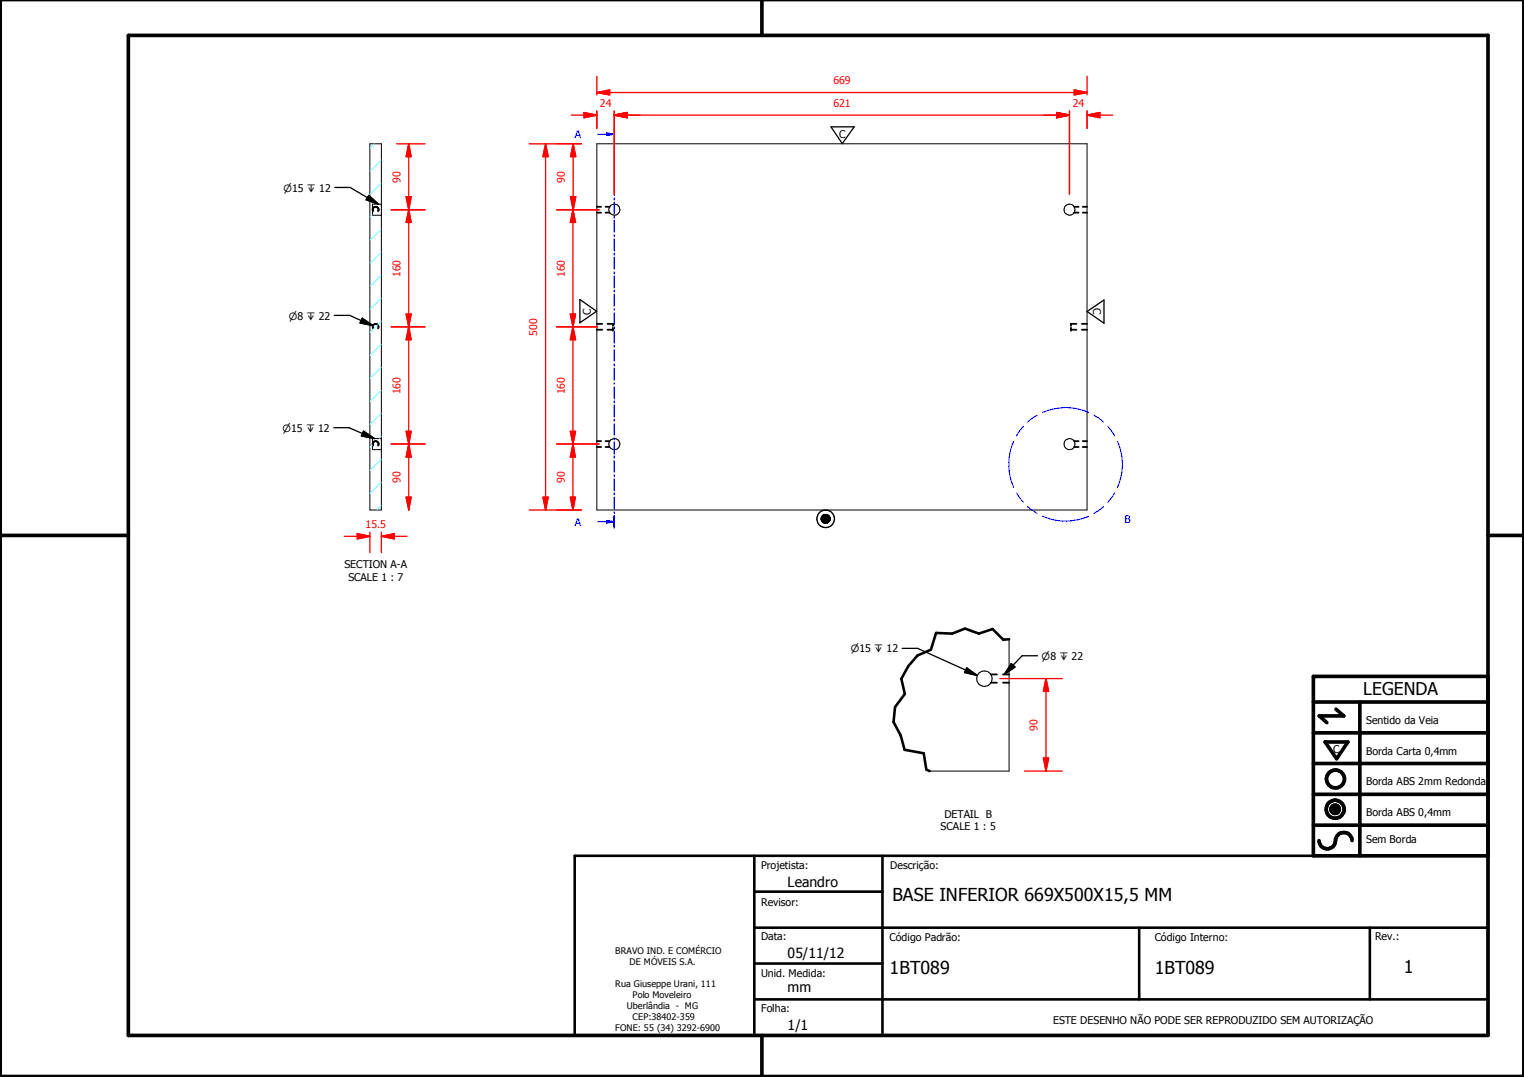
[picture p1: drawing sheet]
<svg xmlns="http://www.w3.org/2000/svg" width="297mm" height="210mm" viewBox="0 0 297 210" stroke-linecap="round" stroke-linejoin="round" font-family="sans-serif">
<g fill="none" stroke="#000" stroke-width=".35">
<path d="M72.7 41.1a.57 .57 0 0 1 .5-.8 .57 .57 0 0 1 .5 .8M116.3 40.3h.9M116.3 41.4h.9M118 40.3h.8M118 41.4h.8M209.4 40.3h.8M209.4 41.4h.8M211 40.3h.9M211 41.4h.9M72.7 64a.58 .58 0 0 1 .5-.9 .58 .58 0 0 1 .5 .9M116.3 63.1h1.1M116.3 64.3h1.1"/>
<path d="M118.4 63.1h1.1v.4M119.5 63.9v.4h-1.1M208.7 63.9v.4h1.1M209.8 63.1h-1.1v.4M210.9 63.1h1M210.9 64.3h1M72.7 86.8a.57 .57 0 0 1 .5-.8 .57 .57 0 0 1 .5 .8M116.3 86h.9M116.3 87.1h.9M118 86h.8M118 87.1h.8M209.4 86h.8"/>
<path d="M209.4 87.1h.8M211 86h.9M211 87.1h.9M193.1 131.4h1.2M193.1 133.1h1.2M195.5 131.4h1.2M195.5 133.1h1.2"/>
</g>
<g fill="#000">
<circle cx="119.5" cy="64.3" r=".18"/>
<circle cx="208.7" cy="64.3" r=".18"/>
</g>
<g fill="none" stroke="#000" stroke-width=".19">
<path d="M72.1 28h2.2v71.4h-2.2zM74.3 39.8h.1M74.3 39.8h-1.7v2.2h1.7M116.3 28h95.6v71.4h-95.6zM74.3 85.5h-1.7v2.1h1.7M160.1 100.9v.5zM160.1 100.9v.4zM160.1 100.9v.3zM160.1 101v.2zM160.1 100.8v.7zM160.1 100.8v.6zM160.2 100.7v.9z"/>
<path d="M160.2 100.7l-.1 .8zM160.2 100.6l.1-.1-.1 1.1zM160.2 100.6v1zM160.3 100.5v1.2zM160.4 100.5v-.1v1.4zM160.4 100.5v1.3zM160.4 100.4v1.4zM160.5 100.4v1.5zM160.6 100.4l.1-.1-.1 1.6zM160.6 100.4v1.5zM160.7 100.3v1.6zM160.8 100.3h.1l-.1 1.6z"/>
<path d="M160.8 100.3l-.1 1.6zM160.9 100.3v1.6zM160.9 100.3v1.6h-.1zM161 100.3l-.1 1.6zM161 100.3h.1l-.1 1.6zM161.1 100.3v1.6h-.1zM161.1 100.3v1.6zM161.2 100.3l-.1 1.6zM161.2 100.3v1.6zM161.2 100.4v1.5zM161.3 100.4l-.1 1.5zM161.3 100.4v1.5z"/>
<path d="M161.4 100.4l-.1 1.5zM161.4 100.4v1.4zM161.5 100.5l-.1 1.3zM161.5 100.5v1.3zM161.5 100.5v1.2zM161.6 100.6l-.1 1.1zM161.6 100.6v1zM161.6 100.7v.9zM161.7 100.8l-.1 .8zM161.7 100.8v.7zM161.7 100.9v.6zM161.7 100.9v.5z"/>
<path d="M161.8 100.9l-.1 .5zM161.8 100.9v.4zM161.8 101v.3zM161.8 101v.2zM196.7 124.6v25.7h-15.5M259.4 157.6l1.6 .1zM259.4 157.7l1.6 .1zM259.4 157.8l1.6 .1zM259.4 157.9h1.6v.1zM259.4 157.9l1.6 .1h-1.5zM259.4 157.6h1.6zM259.5 158h1.5z"/>
<path d="M259.5 158l1.4 .1zM259.5 157.5l1.5 .1zM259.5 158.1h1.4zM259.5 157.4l1.5 .1zM259.5 158.1l1.4 .1zM259.5 157.3l1.4 .1zM259.6 158.2h1.3zM259.6 158.2h1.2zM259.6 157.2l1.3 .1zM259.6 158.2l1.2 .1zM259.6 157.2h1.3zM259.7 158.3h1.1z"/>
<path d="M259.7 158.3l1 .1zM259.7 157.1l1.1 .1zM259.7 157.1h1.1zM259.8 158.4h.9zM259.8 158.4h.8zM259.8 157.1h1zM259.8 157.1h.9zM259.8 158.4l.8 .1zM259.8 157l.9 .1zM259.8 157h.8zM259.9 158.5h.7zM259.9 158.5h.6z"/>
<path d="M259.9 157h.7zM260 158.5h.5zM260 158.5h.4zM260 157h.6zM260.1 158.5h.3zM260.1 158.5h.2zM260.1 156.9l.4 .1zM260.1 156.9h.3zM260.1 156.9h.2z"/>
<circle cx="119.7" cy="40.9" r="1.08"/>
<circle cx="208.4" cy="40.9" r="1.08"/>
<circle cx="119.7" cy="86.6" r="1.09"/>
<circle cx="208.4" cy="86.6" r="1.08"/>
<circle cx="191.9" cy="132.3" r="1.49"/>
</g>
<path d="M196.7 124.6l-1.2 .1-2-2.1-2.7 .9-2.7-1-2.5 1-3.1-.1-1.1 3.2-2.6 1.2-1.8 2-1.3 2.5 .7 3-1.9 2.5-.3 2.9 1.4 2.6 .7 2.8 3.7 .7 .5 3.2 .7 .3M112 166.8h178v35h-178zM147 173.8h25M147 166.8v35M172 166.8v35M147 194.8h143M147 180.8h143M147 187.8h25M222 180.8v14M267 180.8v14" fill="none" stroke="#000" stroke-width=".51"/>
<g fill="#000">
<path d="M160.1 100.8v.6zM160.1 100.9v.5zM160.1 100.9v.4zM160.1 100.9v.3zM160.1 101v.2zM160.2 100.7l-.1 .8zM160.1 100.8v.7zM160.2 100.7v.9zM160.2 100.6l.1-.1-.1 1.1zM160.2 100.6v1zM160.3 100.5v1.2zM160.4 100.5v-.1v1.4z"/>
<path d="M160.4 100.5v1.3zM160.4 100.4v1.4zM160.5 100.4v1.5zM160.6 100.4l.1-.1-.1 1.6zM160.6 100.4v1.5zM160.7 100.3v1.6zM160.8 100.3h.1l-.1 1.6zM160.8 100.3l-.1 1.6zM160.9 100.3v1.6zM160.9 100.3v1.6h-.1zM161 100.3l-.1 1.6zM161 100.3h.1l-.1 1.6z"/>
<path d="M161.1 100.3v1.6h-.1zM161.1 100.3v1.6zM161.2 100.3l-.1 1.6zM161.2 100.3v1.6zM161.2 100.4v1.5zM161.3 100.4l-.1 1.5zM161.3 100.4v1.5zM161.4 100.4l-.1 1.5zM161.4 100.4v1.4zM161.5 100.5l-.1 1.3zM161.5 100.5v1.3zM161.5 100.5v1.2z"/>
<path d="M161.6 100.6l-.1 1.1zM161.6 100.6v1zM161.6 100.7v.9zM161.7 100.8l-.1 .8zM161.7 100.8v.7zM161.7 100.9v.6zM161.7 100.9v.5zM161.8 100.9l-.1 .5zM161.8 100.9v.4zM161.8 101v.3zM161.8 101v.2zM259.4 157.6h1.6z"/>
<path d="M259.5 157.5l1.5 .1zM259.5 157.4l1.5 .1zM259.5 157.3l1.4 .1zM259.6 157.2l1.3 .1zM259.6 157.2h1.3zM259.7 157.1l1.1 .1zM259.7 157.1h1.1zM259.8 157.1h1zM259.8 157.1h.9zM259.8 157l.9 .1zM259.8 157h.8zM259.9 157h.7z"/>
<path d="M260 157h.6zM260.1 156.9l.4 .1zM260.1 156.9h.3zM260.1 156.9h.2zM260.1 158.5h.2zM260 158.5h.4zM260.1 158.5h.3zM259.9 158.5h.6zM260 158.5h.5zM259.8 158.4l.8 .1zM259.9 158.5h.7zM259.8 158.4h.8z"/>
<path d="M259.7 158.3l1 .1zM259.8 158.4h.9zM259.6 158.2l1.2 .1zM259.7 158.3h1.1zM259.6 158.2h1.2zM259.5 158.1l1.4 .1zM259.6 158.2h1.3zM259.5 158l1.4 .1zM259.5 158.1h1.4zM259.4 157.9l1.6 .1h-1.5zM259.5 158h1.5zM259.4 157.6l1.6 .1z"/>
<path d="M259.4 157.7l1.6 .1zM259.4 157.8l1.6 .1zM259.4 157.9h1.6v.1z"/>
</g>
<g fill="none" stroke="#000" stroke-width=".71">
<path d="M148.5 0v6.9M297 -.1v209.9h-297v-209.9M25 6.9h265v194.9h-265zM0 104.4h25M290 104.4h7M256 136.8h34M260.4 138.2l1.5 1.3h-4.8l1.5 1.3M265 136.8v30M290 131.8h-34v35h34M256 154.8h34M256 148.8h34M256 142.8h34"/>
<path d="M258.3 144.6h4.4l-2.2 3.3zM256 160.8h34M257.1 163.8a1.62 1.62 0 0 0 1.8 1.6 1.62 1.62 0 0 0 1.4-1.9 1.63 1.63 0 0 1 1.7-1.2 1.63 1.63 0 0 1 1.5 1.5M148.5 201.8v8"/>
<circle cx="260.2" cy="157.7" r="1.76"/>
<circle cx="260.2" cy="157.7" r=".82"/>
<circle cx="260.3" cy="151.8" r="1.76"/>
</g>
<g fill="none" stroke="#00f" stroke-width=".19">
<path d="M118.2 26.2h1.5M119.7 25v2.4M119.7 27.7v.5M119.7 28.6v2.3M119.7 31.3v.5M119.7 32.2v2.3M119.7 34.9v.4M119.7 35.7v2.4M119.7 38.5v.5M119.7 39.4v2.3M119.7 42.1v.5M119.7 42.9v2.4"/>
<path d="M119.7 45.7v.4M119.7 46.5v2.4M119.7 49.3v.4M119.7 50.1v2.4M119.7 52.9v.5M119.7 53.7v2.4M119.7 56.5v.4M119.7 57.3v2.4M119.7 60.1v.4M119.7 60.9v2.4M119.7 63.7v.4M119.7 64.5v2.4"/>
<path d="M119.7 67.3v.4M119.7 68.1v2.4M119.7 70.9v.4M119.7 71.7v2.4M119.7 74.5v.4M119.7 75.3v2.4M119.7 78.1v.4M119.7 78.9v2.4M119.7 81.7v.4M119.7 82.5v2.4M119.7 85.3v.4M119.7 86.1v2.4"/>
<path d="M119.7 88.9v.4M119.7 89.7v2.4M119.7 92.5v.4M119.7 93.3v2.4M119.7 96.1v.4M119.7 96.9v2.4M119.7 99.7v.4M119.7 100.5v2.4"/>
</g>
<path d="M119.7 25v2.4M119.7 100.5v2.4" fill="none" stroke="#00f" stroke-width=".3"/>
<path d="M118.2 25.9l1.5 .3-1.5 .2z" fill="#00f"/>
<path d="M116.5 26.2h1.7M118.2 25.9l1.5 .3-1.5 .2zM118.2 101.7h1.5" fill="none" stroke="#00f" stroke-width=".19"/>
<path d="M118.2 101.4l1.5 .3-1.5 .2z" fill="#00f"/>
<g fill="none" stroke="#00f" stroke-width=".19">
<path d="M197.6 86a11.2 11.2 0 0 0 0 9M198.1 96l1.4 1.9M199.5 83.1l-1.4 1.9M200.3 98.7l1.8 1.4M202.1 80.9l-1.8 1.4M203.2 80.4a11.1 11.1 0 0 1 9 0M213.2 80.9l1.9 1.4M215.1 98.7l-1.9 1.4M215.9 83.1l1.4 1.9M217.3 96.1l-1.4 1.8M217.8 86a10.8 10.8 0 0 1 0 9M116.5 101.7h1.7"/>
<path d="M118.2 101.4l1.5 .3-1.5 .2zM203.2 100.6a11.1 11.1 0 0 0 9 0"/>
</g>
<g fill="none" stroke="#0ff" stroke-width=".19">
<path d="M73 28l-.9 .9M74.3 35.7l-2.2 2.2M74.3 31.2l-2.2 2.2M72.6 41.9l-.5 .5M74.3 58.1l-2.2 2.2M74.3 53.6l-2.2 2.2M74.3 49.1l-2.2 2.3M74.3 44.7l-2.2 2.2M74.3 76.1l-2.2 2.2M74.3 71.6l-2.2 2.2M74.3 67.1l-2.2 2.2M74.3 62.6l-2.2 2.2"/>
<path d="M72.6 86.7l-.5 .5M74.3 98.5l-.9 .9M74.3 94l-2.2 2.2M74.3 89.5l-2.2 2.2M74.3 85l-.4 .5M74.3 80.6l-2.2 2.2"/>
</g>
<path d="M113.8 22.4h2.5" fill="none" stroke="#f00" stroke-width=".25"/>
<path d="M113.8 21.9l2.5 .5-2.5 .5z" fill="#f00"/>
<path d="M113.8 21.9l2.5 .5-2.5 .5zM119.7 22.4h2.6" fill="none" stroke="#f00" stroke-width=".25"/>
<path d="M119.7 22.4l2.6-.5v1z" fill="#f00"/>
<path d="M111.3 22.4h2.5M116.3 21.6v3.4M119.7 22.4l2.6-.5v1zM119.7 22.4h5.1M119.7 21.6v16.2" fill="none" stroke="#f00" stroke-width=".25"/>
<path d="M119.7 22.4l2.6-.5v1z" fill="#f00"/>
<path d="M119.7 22.4l2.6-.5v1zM205.9 22.4h2.5" fill="none" stroke="#f00" stroke-width=".25"/>
<path d="M205.9 21.9l2.5 .5-2.5 .5z" fill="#f00"/>
<path d="M119.7 21.6v16.2M122.3 22.4h86.1M205.9 21.9l2.5 .5-2.5 .5zM208.4 21.6v16.2" fill="none" stroke="#f00" stroke-width=".25"/>
<path d="M205.9 21.9l2.5 .5-2.5 .5z" fill="#f00"/>
<path d="M205.9 21.9l2.5 .5-2.5 .5zM211.9 22.4h2.5" fill="none" stroke="#f00" stroke-width=".25"/>
<path d="M211.9 22.4l2.5-.5v1z" fill="#f00"/>
<path d="M116.3 18h2.5M203.5 22.4h2.4M208.4 21.6v16.2M211.9 22.4l2.5-.5v1zM211.9 21.6v3.4M214.4 22.4h2.5" fill="none" stroke="#f00" stroke-width=".25"/>
<path d="M116.3 18l2.5-.5v1z" fill="#f00"/>
<path d="M116.3 18l2.5-.5v1zM118.8 17.5l-2.5 .5M209.4 18h2.5" fill="none" stroke="#f00" stroke-width=".25"/>
<path d="M209.4 17.5l2.5 .5-2.5 .5z" fill="#f00"/>
<path d="M116.3 18l2.4 .5M116.3 14.9v3.6M118.8 18h90.6M118.8 17.5v1M209.4 17.5l2.5 .5-2.5 .5zM209.4 18.5v-1l2.5 .5-2.4 .5M211.9 14.9v3.6M111.7 28v2.5M116.3 21.6v3.4M211.9 21.6v3.4" fill="none" stroke="#f00" stroke-width=".25"/>
<g fill="none" stroke="#000" stroke-width=".25">
<path d="M162 24.7h4.5l-2.3 3.3zM113 58.4l3.3 2.3-3.3 2.2zM211.9 60.7l3.3-2.2v4.5z"/>
<circle cx="160.9" cy="101.1" r=".85"/>
<circle cx="160.9" cy="101.1" r="1.71"/>
</g>
<path d="M111.7 28l.5 2.5h-1z" fill="#f00"/>
<path d="M111.7 28l.5 2.5h-1zM111.7 38.4v2.5" fill="none" stroke="#f00" stroke-width=".25"/>
<path d="M111.2 38.4h1l-.5 2.5z" fill="#f00"/>
<path d="M108.5 28h4.8M111.2 38.4h1l-.5 2.5zM111.7 30.5v7.9M108.5 40.9h8.3M111.7 40.9v2.4" fill="none" stroke="#f00" stroke-width=".25"/>
<path d="M111.7 40.9l.5 2.4h-1z" fill="#f00"/>
<path d="M111.7 40.9l.5 2.4h-1zM111.7 61.2v2.5" fill="none" stroke="#f00" stroke-width=".25"/>
<path d="M111.2 61.2h1l-.5 2.5z" fill="#f00"/>
<path d="M108.5 40.9h8.3M111.7 43.3v17.9M108.5 63.7h8M111.2 61.2h1l-.5 2.5zM111.7 63.7v2.5" fill="none" stroke="#f00" stroke-width=".25"/>
<path d="M111.7 63.7l.5 2.5h-1z" fill="#f00"/>
<path d="M111.7 63.7l.5 2.5h-1zM111.7 84.1v2.4" fill="none" stroke="#f00" stroke-width=".25"/>
<path d="M111.2 84.1h1l-.5 2.4z" fill="#f00"/>
<path d="M108.5 63.7h8M111.7 66.2v17.9M108.5 86.5h8.3M111.2 84.1h1l-.5 2.4zM111.7 86.5v2.6" fill="none" stroke="#f00" stroke-width=".25"/>
<path d="M111.7 86.5l.4 2.6h-.9z" fill="#f00"/>
<path d="M111.7 86.5l.4 2.6h-.9zM111.7 96.9v2.5" fill="none" stroke="#f00" stroke-width=".25"/>
<path d="M111.2 96.9h.9l-.4 2.5z" fill="#f00"/>
<path d="M106.3 28v2.5M108.5 99.4h4.8M108.5 86.5h8.3M111.2 96.9h.9l-.4 2.5zM111.7 89.1v7.8" fill="none" stroke="#f00" stroke-width=".25"/>
<path d="M106.3 28l.5 2.5h-1z" fill="#f00"/>
<path d="M106.3 28l.5 2.5h-1zM106.3 96.9v2.5" fill="none" stroke="#f00" stroke-width=".25"/>
<path d="M105.8 96.9h1l-.5 2.5z" fill="#f00"/>
<path d="M103.2 28h10.1M106.3 30.5v66.4M103.2 99.4h10.1M105.8 96.9h1l-.5 2.5zM69.6 104.5h2.5" fill="none" stroke="#f00" stroke-width=".25"/>
<path d="M69.6 104l2.5 .5-2.5 .5z" fill="#f00"/>
<path d="M69.6 104l2.5 .5-2.5 .5zM74.3 104.5h2.5" fill="none" stroke="#f00" stroke-width=".25"/>
<path d="M74.3 104.5l2.5-.5v1z" fill="#f00"/>
<path d="M79.7 28v2.5M67.1 104.5h2.5M72.1 103.7v4M74.3 104.5l2.5-.5v1zM74.3 103.7v4M76.8 104.5h2.5" fill="none" stroke="#f00" stroke-width=".25"/>
<path d="M65.2 36.5h3l5.6 3.3M71.9 38.1l1.9 1.7-2.4-.9zM65.1 61.5h3.1l4.5 2M70.6 62l2.1 1.5-2.5-.6zM65.1 83.4h2.9l5 2.1M70.9 84l2.1 1.5-2.6-.5z" fill="none" stroke="#000" stroke-width=".25"/>
<path d="M71.9 38.1l1.9 1.7-2.4-.9zM70.6 62l2.1 1.5-2.5-.6zM70.9 84l2.1 1.5-2.6-.5z" fill="#000"/>
<path d="M79.7 28l.4 2.5h-.9z" fill="#f00"/>
<path d="M79.7 28l.4 2.5h-.9zM79.7 38.4v2.5" fill="none" stroke="#f00" stroke-width=".25"/>
<path d="M79.2 38.4h.9l-.4 2.5z" fill="#f00"/>
<path d="M77.3 28h5.5M79.2 38.4h.9l-.4 2.5zM79.7 30.5v7.9M76.2 40.9h6.6M79.7 40.9v2.4" fill="none" stroke="#f00" stroke-width=".25"/>
<path d="M79.7 40.9l.4 2.4h-.9z" fill="#f00"/>
<path d="M79.7 40.9l.4 2.4h-.9zM79.7 61.2v2.5" fill="none" stroke="#f00" stroke-width=".25"/>
<path d="M79.2 61.2h.9l-.4 2.5z" fill="#f00"/>
<path d="M76.2 40.9h6.6M79.7 43.3v17.9M76.2 63.7h6.6M79.2 61.2h.9l-.4 2.5zM79.7 63.7v2.5" fill="none" stroke="#f00" stroke-width=".25"/>
<path d="M79.7 63.7l.4 2.5h-.9z" fill="#f00"/>
<path d="M79.7 63.7l.4 2.5h-.9zM79.7 84.1v2.4" fill="none" stroke="#f00" stroke-width=".25"/>
<path d="M79.2 84.1h.9l-.4 2.4z" fill="#f00"/>
<path d="M76.2 63.7h6.6M79.7 66.2v17.9M76.2 86.5h6.6M79.2 84.1h.9l-.4 2.4zM79.7 86.5v2.6" fill="none" stroke="#f00" stroke-width=".25"/>
<path d="M79.7 86.5l.4 2.6h-.9z" fill="#f00"/>
<path d="M79.7 86.5l.4 2.6h-.9zM79.7 96.9v2.5" fill="none" stroke="#f00" stroke-width=".25"/>
<path d="M79.2 96.9h.9l-.4 2.5z" fill="#f00"/>
<path d="M76.2 86.5h6.6M79.2 96.9h.9l-.4 2.5zM79.7 89.1v7.8M203.9 132.2v2.5" fill="none" stroke="#f00" stroke-width=".25"/>
<path d="M175.8 126.4h3.1l11.6 5.3M188.4 130.2l2.1 1.5-2.5-.6zM197.1 129.3l.7 .7-2.1 1.4zM202.2 127.8h-3l-3.5 3.6" fill="none" stroke="#000" stroke-width=".25"/>
<path d="M188.4 130.2l2.1 1.5-2.5-.6zM197.1 129.3l.7 .7-2.1 1.4z" fill="#000"/>
<path d="M203.9 132.2l.5 2.5h-1z" fill="#f00"/>
<path d="M203.9 132.2l.5 2.5h-1zM203.9 147.7v2.6" fill="none" stroke="#f00" stroke-width=".25"/>
<path d="M203.4 147.7h1l-.5 2.6z" fill="#f00"/>
<path d="M194.9 132.2h12.1M203.9 134.7v13M199.7 150.3h7.3M203.4 147.7h1l-.5 2.6z" fill="none" stroke="#f00" stroke-width=".25"/>
<g font-size="3.5">
<text x="173.9" y="175.7">BASE INFERIOR 669X500X15,5 MM</text>
<text x="173.4" y="189.7">1BT089</text>
<text x="225.1" y="189.7">1BT089</text>
<text x="273.6" y="189.7">1</text>
</g>
<text font-size="3.4" x="265.7" y="135.4">LEGENDA</text>
<g font-size="2.7">
<text x="153.5" y="172.8">Leandro</text>
<text x="153.5" y="186.6">05/11/12</text>
<text x="153.5" y="193.4">mm</text>
<text x="153.5" y="200.8">1/1</text>
</g>
<g font-size="2.1" fill="#f00">
<text x="162.4" y="16.4">669</text>
<text x="116.9" y="20.9">24</text>
<text x="162.4" y="20.8">621</text>
<text x="209.1" y="20.9">24</text>
<text x="78.1" y="35.6" transform="rotate(-90 78.1 35.6)">90</text>
<text x="110.1" y="35.6" transform="rotate(-90 110.1 35.6)">90</text>
<text x="78.1" y="54" transform="rotate(-90 78.1 54)">160</text>
<text x="110.1" y="54" transform="rotate(-90 110.1 54)">160</text>
<text x="104.7" y="65.4" transform="rotate(-90 104.7 65.4)">500</text>
<text x="78.1" y="76.8" transform="rotate(-90 78.1 76.8)">160</text>
<text x="110.1" y="76.8" transform="rotate(-90 110.1 76.8)">160</text>
<text x="78.1" y="94.1" transform="rotate(-90 78.1 94.1)">90</text>
<text x="110.1" y="94.1" transform="rotate(-90 110.1 94.1)">90</text>
<text x="71.2" y="102.9">15.5</text>
<text x="202.2" y="142.4" transform="rotate(-90 202.2 142.4)">90</text>
</g>
<g font-size="2.1" fill="#00f">
<text x="112" y="27">A</text>
<text x="219.2" y="101.9">B</text>
<text x="112" y="102.4">A</text>
</g>
<g font-size="2.1">
<text x="163.6" y="26.9">C</text>
<text x="115.2" y="61.3" transform="rotate(-90 115.2 61.3)">C</text>
<text x="213.1" y="60.1" transform="rotate(90 213.1 60.1)">C</text>
<text x="67.1" y="110.7">SECTION A-A</text>
<text x="67.9" y="113.2">SCALE 1 : 7</text>
<text x="266.3" y="141.1">Sentido da Veia</text>
<text x="259.8" y="146.7">C</text>
<text x="266.3" y="147.2">Borda Carta 0,4mm</text>
<text x="266.3" y="153.1">Borda ABS 2mm Redonda</text>
<text x="183.3" y="161.8">SCALE 1 : 5</text>
<text x="184.1" y="159.4">DETAIL B</text>
<text x="266.3" y="159">Borda ABS 0,4mm</text>
<text x="266.3" y="164.4">Sem Borda</text>
<text x="148.4" y="169.3">Projetista:</text>
<text x="173.5" y="169.5">Descrição:</text>
<text x="148.4" y="176.6">Revisor:</text>
<text x="148.4" y="183.2">Data:</text>
<text x="173.4" y="183.3">Código Padrão:</text>
<text x="225.1" y="183.3">Código Interno:</text>
<text x="268" y="183.2">Rev.:</text>
<text x="148.4" y="190.5">Unid. Medida:</text>
<text x="148.4" y="197.2">Folha:</text>
<text x="205.3" y="199.5">ESTE DESENHO NÃO PODE SER REPRODUZIDO SEM AUTORIZAÇÃO</text>
</g>
<g font-size="1.9">
<text x="55.2" y="37.3">⌀15 ↧ 12</text>
<text x="56.3" y="62.3">⌀8 ↧ 22</text>
<text x="55.1" y="84.2">⌀15 ↧ 12</text>
<text x="165.8" y="127.2">⌀15 ↧ 12</text>
<text x="203" y="128.6">⌀8 ↧ 22</text>
</g>
<g font-size="1.8">
<text x="119.9" y="186">BRAVO IND. E COMÉRCIO</text>
<text x="122.7" y="188.1">DE MÓVEIS S.A.</text>
<text x="119.9" y="192.4">Rua Giuseppe Urani, 111</text>
<text x="122.2" y="196.7">Uberlândia - MG</text>
<text x="123.3" y="194.6">Polo Moveleiro</text>
<text x="119.9" y="201">FONE: 55 (34) 3292-6900</text>
<text x="123.3" y="198.8">CEP:38402-359</text>
</g>
</svg>
